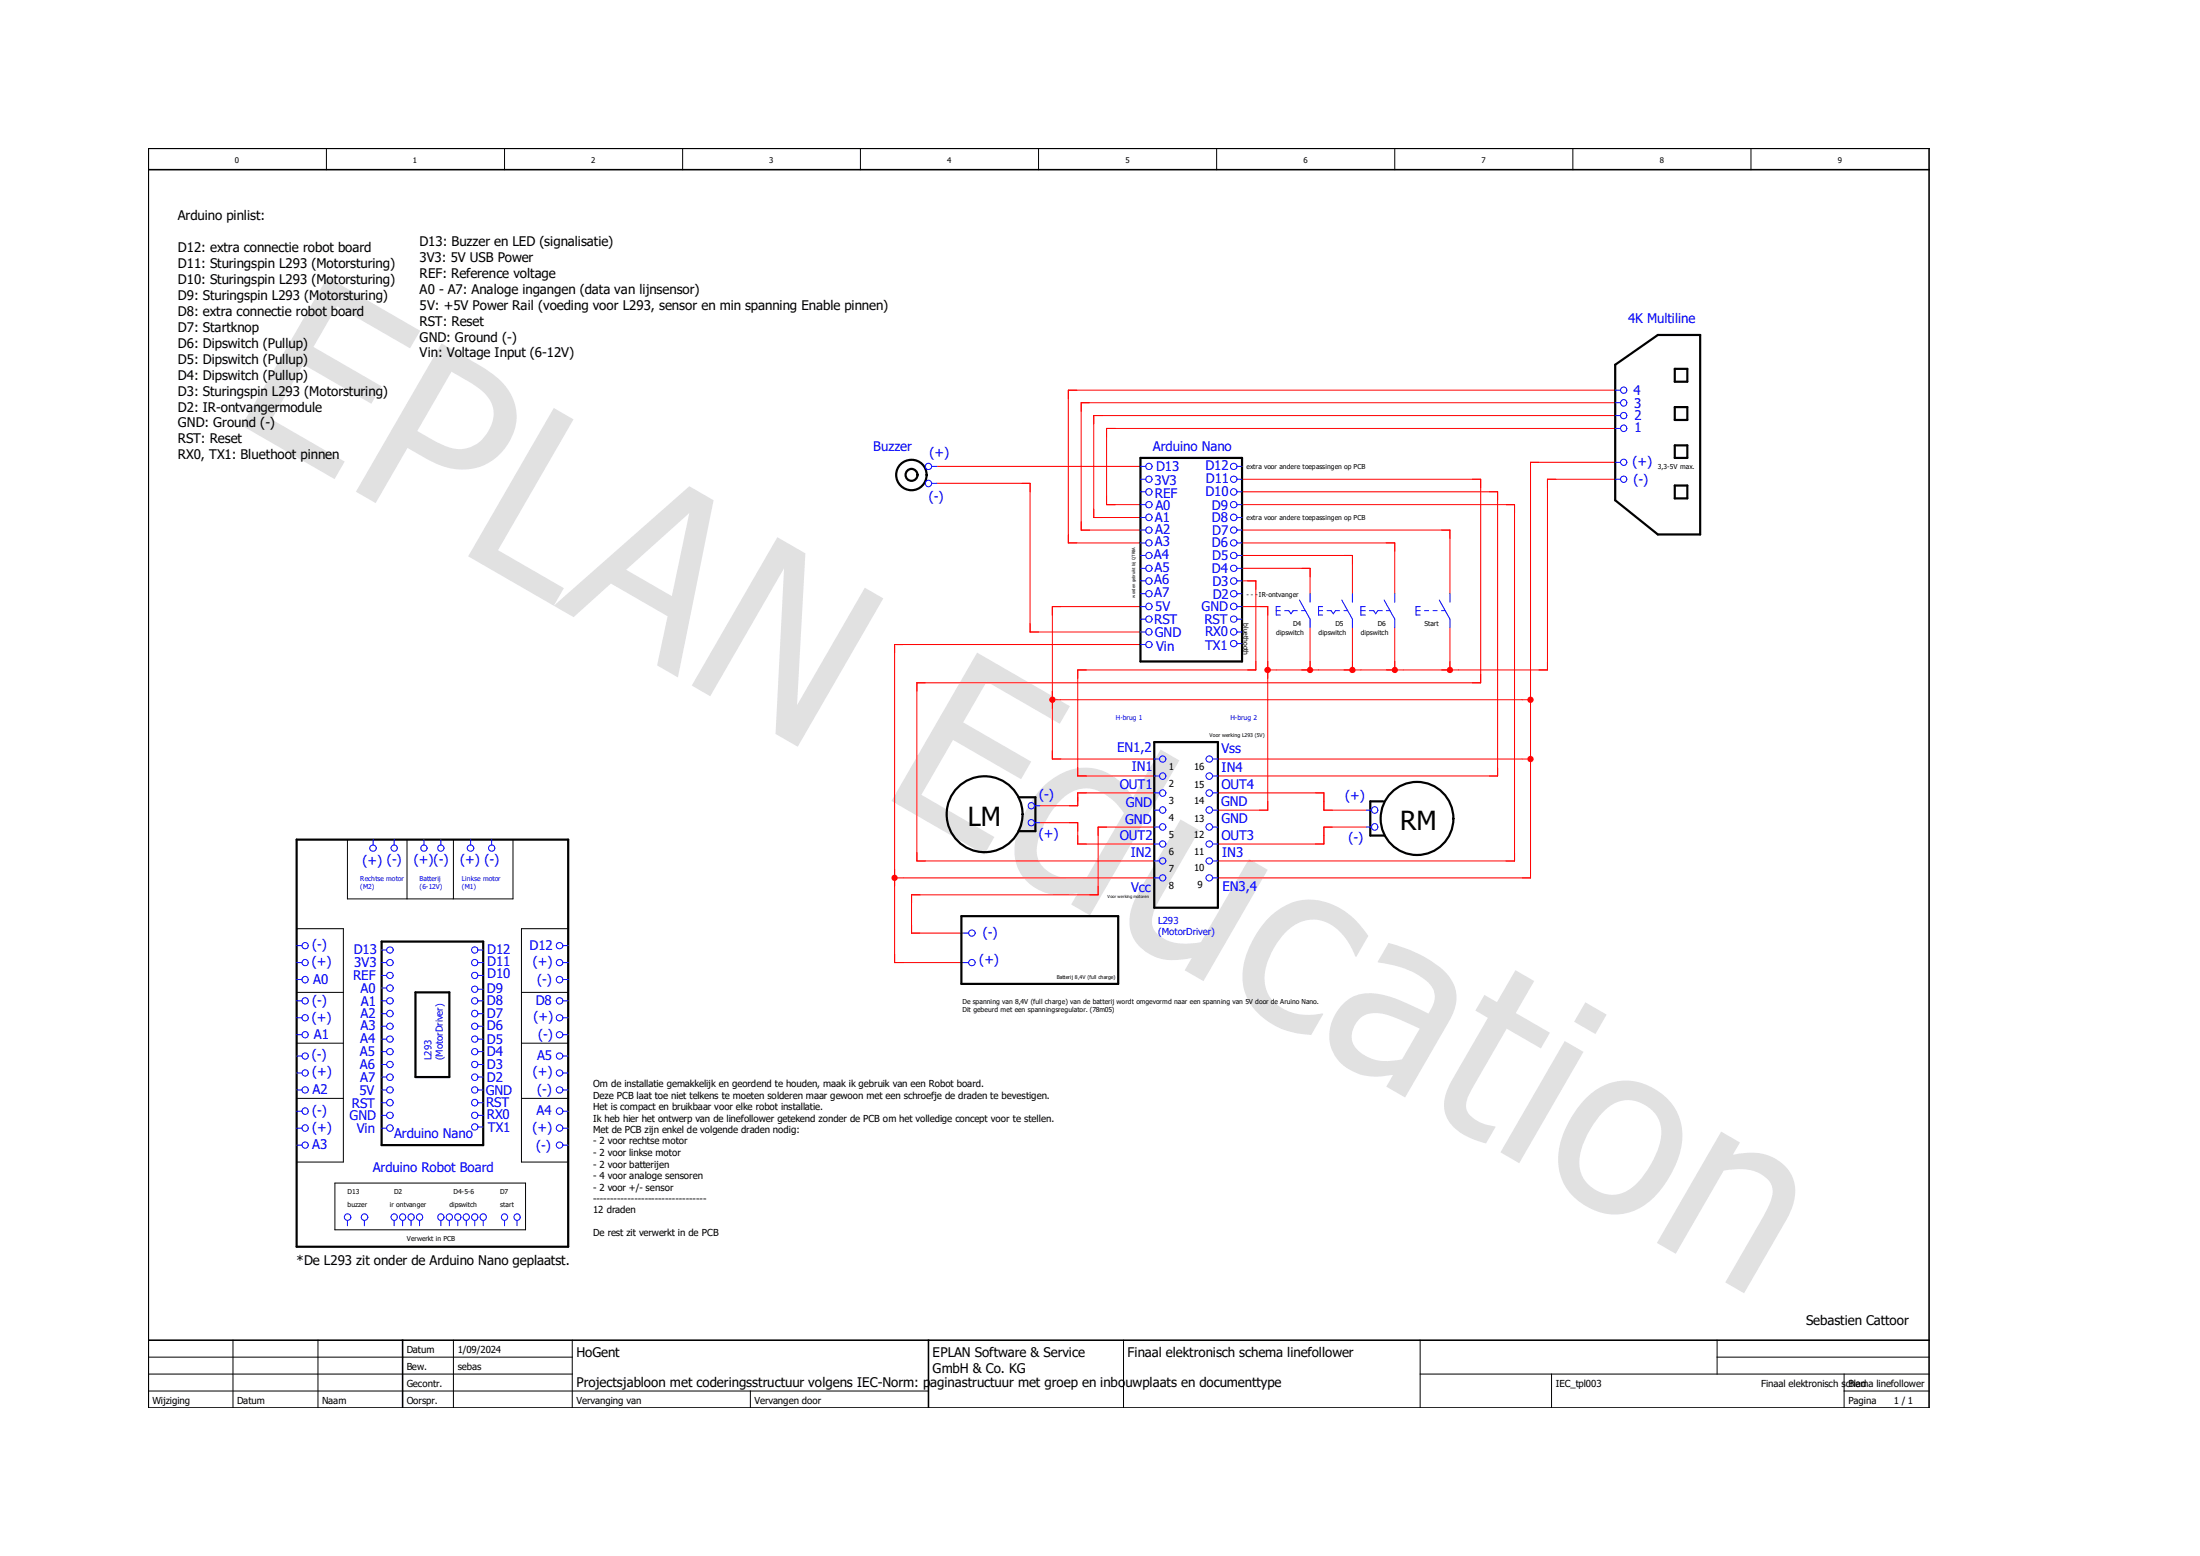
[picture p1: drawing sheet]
<svg xmlns="http://www.w3.org/2000/svg" width="297mm" height="210mm" viewBox="0 0 297 210" stroke-linecap="round" stroke-linejoin="round" font-family="sans-serif">
<path d="M190.1 19.9l-170.1 170.2M19.9 175.9l20.1 14.2M19.9 190l.1 .1" fill="none" stroke="#fff" stroke-width=".14"/>
<g fill="none" stroke="#000" stroke-width=".14">
<path d="M44.1 20v2.9M68.1 20v2.9M92.2 20v2.9M116.2 20v2.9M140.2 20v2.9M164.3 20v2.9M188.3 20v2.9M212.3 20v2.9M236.4 20v2.9M20 187.7h105.3M20 185.5h57.3M20 183.2h57.3"/>
<path d="M31.5 180.9v9.1M42.9 180.9v9.1M61.2 180.9v9.1M77.3 180.9v9.1M101.3 187.7v2.3M151.7 180.9v9.1M191.7 185.5h68.7M191.7 180.9v9.1M209.5 185.5v4.5M231.8 183.2h28.6M231.8 180.9v4.6M249 187.7h11.4"/>
<path d="M249 185.5v4.5"/>
</g>
<path d="M20 22.9h240.4M20 20h240.4v170h-240.4zM20 180.9h240.4M54.4 180.9v9.1M125.3 180.9v9.1" fill="none" stroke="#000" stroke-width=".21"/>
<path d="M44.2 37.4l12.5 7.2-1.3 2.4-9.9-5.7-3.2 5.5 9.2 5.3-1.4 2.4-9.2-5.3-4.2 7.4 9.8 5.7-1.3 2.4-12.6-7.3zM59.6 46.3l5 2.9a9.8 9.8 0 0 1 4.7 4.8 7 7 0 0 1-2.5 7.9 7.7 7.7 0 0 1-8.3 .5l-3.5-1.9-4.3 7.4-2.7-1.5zM61 50.2l-4.7 8 1.8 1a7.1 7.1 0 0 0 4.6 1.4 5 5 0 0 0 3.8-5.6 5.6 5.6 0 0 0-2.9-3.3zM74.8 55.1l2.6 1.5-10.2 17.7 8.9 5.1-1.3 2.4-11.6-6.7zM74.8 81.8l18.3-16.2 3.2 1.9-4.8 23.9-2.8-1.6 1.4-6.6-7.6-4.4-5.1 4.5zM84.5 76.9l6.2 3.6 2.4-11.2zM104.9 72.5l3.8 2.2-1.1 20.5 9.2-15.9 2.5 1.5-11.6 20-3-1.7 1.2-22.4-10 17.3-2.5-1.5zM131.9 88.1l12.5 7.2-1.3 2.4-9.9-5.7-3.2 5.5 9.2 5.3-1.3 2.4-9.2-5.3-4.3 7.4 9.9 5.7-1.4 2.3-12.5-7.2zM140.9 106.1a7.5 7.5 0 0 1 8-2 7.9 7.9 0 0 1 4 3.6l3.8-6.5 2.5 1.4-12 20.9-2.6-1.4 .9-1.5a6.9 6.9 0 0 1-7.6-2.5 7.1 7.1 0 0 1-.5-6.2 15.3 15.3 0 0 1 3.5-5.8zM143.4 107.8a12.2 12.2 0 0 0-3.4 6.5 3.8 3.8 0 0 0 3.2 4.1l1.4 .2 2.1-.2 5-8.7a7.5 7.5 0 0 0-4.5-3.3 4.6 4.6 0 0 0-3.8 1.4zM159.4 110.6l2.5 1.5-4.9 8.5a7.6 7.6 0 0 0-1.5 4 3.3 3.3 0 0 0 2.5 2.5 8.9 8.9 0 0 0 4.1 .1l6.5-11.3 2.6 1.5-8.7 15-2.6-1.4 1-1.7a7.6 7.6 0 0 1-5.7-.5 5 5 0 0 1-2.3-6.5l.8-1.9zM171.1 124a7.6 7.6 0 0 1 10.3-1.1 12 12 0 0 1 3.3 3.4l-1.6 2.9-.1-.1a8.2 8.2 0 0 0-3.9-4.6 4.9 4.9 0 0 0-5.7 1.5 9.2 9.2 0 0 0-2.6 6.8 5 5 0 0 0 4 4l1.5 .2 1.1-.1 1.1-.1 .2 .1-1.7 2.8a10 10 0 0 1-8.5-4.8 8.2 8.2 0 0 1 .3-7.3l1.2-2.2zM183.6 137.5a2.99 2.99 0 0 0-.6 3.9 5.8 5.8 0 0 0 5.8 1.7l.5-.1 2.4-4.2-1.3-.6a11.3 11.3 0 0 0-4.9-1.5 2.83 2.83 0 0 0-1.9 .8zM187.5 127.3a17.1 17.1 0 0 1 7.7 4 4.9 4.9 0 0 1 .7 6.1l-6.2 10.7-2.5-1.4 .9-1.6a7.9 7.9 0 0 1-6.7-1.3 5.4 5.4 0 0 1-.5-7.8 5.2 5.2 0 0 1 5.7-1.7 29.9 29.9 0 0 1 6.2 2.5 3.2 3.2 0 0 0 .6-3.4 8 8 0 0 0-4.5-2.9l-2.9-.7zM200.4 134.3l1.7 1 2.5-4.4 2.5 1.5-2.5 4.3 4.7 2.7-1.3 2.1-4.6-2.7-4.1 7.2a6.6 6.6 0 0 0-1.4 3.4 3.4 3.4 0 0 0 2.5 2.3l1.5 .4-1.3 2.2a9 9 0 0 1-4.8-2.7 4.3 4.3 0 0 1-.4-4.5l.7-1.4 4.8-8.3-1.7-1zM211.2 140.5l2.6 1.5-8.7 15-2.5-1.5zM214 135.3l2.9 1.6-1.5 2.7-2.9-1.7zM214.1 148.2a7.4 7.4 0 0 1 10.6-.3 7.4 7.4 0 0 1 1.9 8.4 12.9 12.9 0 0 1-5.1 6.7 7.2 7.2 0 0 1-8.1-.7 7.2 7.2 0 0 1-2.7-8.1 14.5 14.5 0 0 1 3.4-6zM216.6 149.9a11.8 11.8 0 0 0-3.4 6.9 4.5 4.5 0 0 0 3.2 4.2 4.5 4.5 0 0 0 5-1.7 12 12 0 0 0 2.9-6.4 4.5 4.5 0 0 0-6.6-3.8zM232.4 152.7l2.5 1.5-1 1.7a7.6 7.6 0 0 1 6.4 .9 4.9 4.9 0 0 1 1.8 5.7l-1 2.3-5.6 9.8-2.6-1.5 5-8.6a10.5 10.5 0 0 0 1.4-3.6 2.93 2.93 0 0 0-2.1-2.7 7.9 7.9 0 0 0-4.5-.2l-6.5 11.2-2.5-1.4z" fill="#e1e1e1"/>
<g fill="none" stroke="#f00" stroke-width=".14">
<path d="M218.1 57.8h-68.7v10.3h4.6M218.1 56.1h-70.4v13.7h6.3M218.1 54.4h-72.1v17.1h8M218.1 52.7h-73.9v20.6h9.8M126.5 65.2h12.6v20.1h14.9M126.5 62.9h27.5M167.7 68.1h36.8v48.1h-40.1M167.7 71.5h28v8.6M167.7 73.3h20.6v6.8M167.7 78.4h1.8v12h-24v14.3h10.3M167.7 66.4h34.5v38.3h-37.8M167.7 64.7h32.2v27.5h-76.1v24h32"/>
<path d="M167.7 76.7h9.2v3.4M167.7 75h14.9v5.1M218.1 64.7h-9.2v25.7h-12M218.1 62.4h-11.5v56.1h-42.2M142.1 94.4h63.4M154 81.9h-11.9v20.5h13.7M154 87h-33.2v42.9h9.2M167.7 81.9h3.5v27.4h-6.8M176.9 84.7v5.7h-4.6M182.6 84.7v5.7h-4.6M188.3 84.7v5.7h-4.6M195.7 84.7v5.7h-6.3"/>
<path d="M121.9 118.5h33.9M140.4 111h5.1v2.9h10.3M155.8 107h-10.3v1.8h-5.1M155.8 111.6h-7.5v9.2h-25.2v5.1h6.9M164.4 107h14.3v2.3h5.7M164.4 102.4h41.1M184.4 111.6h-5.7v2.3h-14.3"/>
</g>
<g fill="none" stroke="#000" stroke-width=".3">
<path d="M218.1 49.2l5.7-4h5.7v26.9h-5.7l-5.7-4.6zM226.1 49.8h1.7v1.7h-1.7zM226.1 54.9h1.7v1.8h-1.7zM154 61.8h13.7v27.5h-13.7zM226.1 60.1h1.7v1.7h-1.7zM226.1 65.5h1.7v1.8h-1.7zM137.5 107.6h2.3v4.6h-2.3M155.8 100.2h8.6v22.3h-8.6zM186.7 108.2h-1.7v4.6h1.9M129.8 123.7h21.2v9.1h-21.2z"/>
<circle cx="132.9" cy="109.9" r="5.1"/>
<circle cx="191.3" cy="110.5" r="4.9"/>
</g>
<path d="M141.7 94.2a.42 .42 0 0 1 .5-.2 .42 .42 0 0 1 .3 .4h-.4h.4a.42 .42 0 0 1-.5 .5 .42 .42 0 0 1-.3-.7z" fill-rule="evenodd" fill="#f00"/>
<path d="M142.1 101.3v1.1h1.1M205.5 102.4h1.1M206.6 101.3v2.3M206.6 117.3v1.2h-1.1" fill="none" stroke="#f00" stroke-width=".14"/>
<path d="M206.4 102.1a.43 .43 0 0 1 .7 .3h-.5h.5a.43 .43 0 0 1-.7 .4 .43 .43 0 0 1 0-.7z" fill-rule="evenodd" fill="#f00"/>
<path d="M137.9 65.2h1.2v1.2M207.8 62.4h-1.2v1.1M121.9 87h-1.1v1.1M139.1 84.2v1.1h1.1M120.8 117.3v2.3M120.8 118.5h1.1M171.2 108.2v1.1h-1.2" fill="none" stroke="#f00" stroke-width=".14"/>
<circle cx="123" cy="64.1" r="2.05" fill="none" stroke="#000" stroke-width=".3"/>
<path d="M120.4 118.3a.43 .43 0 0 1 .5-.2 .43 .43 0 0 1 .3 .4h-.4h.4a.43 .43 0 0 1-.5 .4 .43 .43 0 0 1-.3-.6z" fill-rule="evenodd" fill="#f00"/>
<path d="M210.1 64.7h-1.2v1.1M205.5 94.4h1.1M206.6 93.3v2.3M208.9 89.3v1.1h-1.1M120.8 128.8v1.1h1.1" fill="none" stroke="#f00" stroke-width=".14"/>
<circle cx="123.1" cy="64.1" r=".81" fill="none" stroke="#000" stroke-width=".3"/>
<path d="M206.3 94.2a.43 .43 0 0 1 .4-.2 .43 .43 0 0 1 .4 .4h-.5h.5a.43 .43 0 0 1-.6 .5 .43 .43 0 0 1-.2-.7z" fill-rule="evenodd" fill="#f00"/>
<path d="M194.6 71.5h1.1v1.2M194.6 90.4h2.3M195.7 89.3v1.1M148.3 119.6v1.2h-1.2M149.4 111.6h-1.1v1.2M123.1 124.8v1.1h1.1M124.2 120.8h-1.1v1.1" fill="none" stroke="#f00" stroke-width=".14"/>
<path d="M195.5 90.1a.42 .42 0 0 1 .7 .3h-.5h.5a.43 .43 0 0 1-.7 .4 .43 .43 0 0 1 0-.7z" fill-rule="evenodd" fill="#f00"/>
<path d="M171.2 89.3v2.3M171.2 90.4h1.1" fill="none" stroke="#f00" stroke-width=".14"/>
<path d="M170.8 90.2a.44 .44 0 0 1 .4-.2 .44 .44 0 0 1 .4 .4h-.4h.4a.43 .43 0 0 1-.6 .4 .43 .43 0 0 1-.2-.6z" fill-rule="evenodd" fill="#f00"/>
<path d="M175.7 76.7h1.2v1.2M181.4 75h1.2v1.1M187.2 73.3h1.1v1.1M170 81.9h1.2v1.1M175.7 90.4h2.3M176.9 89.3v1.1" fill="none" stroke="#f00" stroke-width=".14"/>
<path d="M176.6 90.1a.43 .43 0 0 1 .7 .3h-.4h.4a.43 .43 0 0 1-.6 .4 .43 .43 0 0 1-.1-.7z" fill-rule="evenodd" fill="#f00"/>
<path d="M181.4 90.4h2.3M182.6 89.3v1.1" fill="none" stroke="#f00" stroke-width=".14"/>
<path d="M182.4 90.1a.42 .42 0 0 1 .6 .3h-.4h.4a.43 .43 0 0 1-.6 .4 .43 .43 0 0 1 0-.7z" fill-rule="evenodd" fill="#f00"/>
<path d="M187.2 90.4h2.2M188.3 89.3v1.1" fill="none" stroke="#f00" stroke-width=".14"/>
<path d="M187.9 90.2a.42 .42 0 0 1 .5-.2 .42 .42 0 0 1 .3 .4h-.4h.4a.42 .42 0 0 1-.5 .4 .42 .42 0 0 1-.3-.6z" fill-rule="evenodd" fill="#f00"/>
<path d="M40 113.3h36.7v55h-36.7zM51.5 127.1h13.7v27.5h-13.7zM56.1 133.9h4.6v11.5h-4.6z" fill="none" stroke="#000" stroke-width=".3"/>
<path d="M46.9 113.3v8h22.4v-8M54.9 113.3v8M61.2 113.3v8M40 125.3h6.4v31.5h-6.4M40 133.9h6.4M70.4 133.9h6.3M76.7 125.3h-6.3v31.5h6.3M40 140.8h6.4M40 148.3h6.4M45.2 159.7h25.8v6.3h-25.8zM70.4 140.8h6.3M70.4 148.3h6.3" fill="none" stroke="#000" stroke-width=".14"/>
<g fill="none" stroke="#00f" stroke-width=".14">
<path d="M218.1 52.7h.7M218.1 54.4h.7M218.1 56.1h.7M218.1 57.8h.7M125.8 62.9h.7M125.8 65.2h.7M154 62.9h.7M154 64.7h.7M154 66.4h.7M154 69.8h.7M154 71.5h.7M154 73.3h.7"/>
<path d="M154 75h.7M154 76.7h.7M154 78.4h.7M154 68.1h.7M167 62.9h.7M167 64.7h.7M167 66.4h.7M167 69.8h.7M167 71.5h.7M167 73.3h.7M167 75h.7M167 76.7h.7"/>
<path d="M167 78.4h.7M167 68.1h.7M218.1 64.7h.7M218.1 62.4h.7M154 80.1h.7M154 81.9h.7M154 83.6h.7M154 85.3h.7M154 87h.7M167 80.1h.7M167 81.9h.7M167 83.6h.7"/>
<path d="M167 85.3h.7M167 86.9h.7M172.3 82.4h.5M172.8 81.9h-.5v1.1h.5M173.4 82.4h.6l.3 .4 .3-.4h.5M175.4 81l1.5 2.6v1.1M175.7 82.4h.5M176.9 80.1v1.2M178 82.4h.6M178.6 81.9h-.6v1.1h.6M179.2 82.4h.5l.3 .4 .3-.4h.5M181.1 81l1.5 2.6v1.1"/>
<path d="M181.4 82.4h.5M182.6 80.1v1.2M183.7 82.4h.6M184.3 81.9h-.6v1.1h.6M184.9 82.4h.6l.2 .4 .3-.4h.6M186.9 81l1.4 2.6v1.1M187.2 82.4h.5M188.3 80.1v1.2M191.2 82.4h.5M191.7 81.9h-.5v1.1h.5M192.3 82.4h.6M193.5 82.4h.5"/>
<path d="M194.3 81l1.4 2.6v1.1M194.6 82.4h.5M195.7 80.1v1.2M50.4 113.3v.7M53.2 113.3v.7M57.2 113.3v.7M59.5 113.3v.7M63.5 113.3v.7M66.4 113.3v.7M139.7 108.8h.7M139.7 111h.7M155.8 102.4h.7"/>
<path d="M155.8 104.7h.7M155.8 107h.7M155.8 109.3h.7M155.8 111.6h.7M155.8 113.9h.7M155.8 116.2h.7M155.8 118.5h.7M163.7 102.4h.7M163.7 104.7h.7M163.7 107h.7M163.7 109.3h.7M163.7 111.6h.7"/>
<path d="M163.7 113.9h.7M163.7 116.2h.7M163.7 118.5h.7M184.4 109.3h.8M184.4 111.6h.8M40 129.9h.8M40 135.1h.8M40 127.6h.8M40 132.2h.8M40 137.4h.8M40 139.7h.8M51.5 129.9h.7"/>
<path d="M51.5 128.2h.7M51.5 131.7h.7M51.5 135.1h.7M51.5 136.8h.7M51.5 138.5h.7M51.5 133.3h.7M64.5 129.9h.7M64.5 128.2h.7M64.5 131.7h.7M64.5 133.5h.7M64.5 135.1h.7M64.5 136.8h.7"/>
<path d="M64.5 138.5h.7M76 129.9h.7M76 135.1h.7M76 127.6h.7M76 132.2h.7M76 137.4h.7M76 139.7h.7M130 129.9h.8M130 125.9h.8M40 147.1h.8M40 152.3h.8M40 142.5h.8"/>
<path d="M40 144.8h.8M40 150h.8M40 154.6h.8M51.5 140.3h.7M51.5 141.9h.7M51.5 143.7h.7M51.5 145.4h.7M51.5 147.1h.7M51.5 148.8h.7M51.5 150.5h.7M51.5 152.3h.7M64.5 140.3h.7"/>
<path d="M64.5 141.9h.7M64.5 143.7h.7M64.5 145.4h.7M64.5 147.1h.7M64.5 148.8h.7M64.5 150.5h.7M64.5 152.1h.7M76 147.1h.7M76 152.3h.7M76 142.5h.7M76 144.8h.7M76 150h.7"/>
<path d="M76 154.6h.7M46.9 164.7v.7M49.2 164.7v.7M53.2 164.7v.7M54.4 164.7v.7M55.5 164.7v.7M56.6 164.7v.7M59.5 164.7v.7M60.7 164.7v.7M61.8 164.7v.7M62.9 164.7v.7M64.1 164.7v.7"/>
<path d="M65.2 164.7v.7M68.1 164.7v.7M69.8 164.7v.7"/>
<circle cx="219.2" cy="54.4" r=".43"/>
<circle cx="219.2" cy="57.8" r=".43"/>
<circle cx="219.2" cy="52.7" r=".42"/>
<circle cx="219.2" cy="56.1" r=".42"/>
<circle cx="125.3" cy="65.3" r=".44"/>
<circle cx="125.3" cy="63" r=".43"/>
<circle cx="155.1" cy="66.4" r=".44"/>
<circle cx="155.1" cy="69.8" r=".44"/>
<circle cx="155.1" cy="78.4" r=".44"/>
<circle cx="155.1" cy="68.1" r=".43"/>
<circle cx="155.1" cy="73.3" r=".43"/>
<circle cx="155.1" cy="76.7" r=".43"/>
<circle cx="155.1" cy="63" r=".43"/>
<circle cx="155.1" cy="64.7" r=".43"/>
<circle cx="155.1" cy="75" r=".43"/>
<circle cx="155.1" cy="71.5" r=".43"/>
<circle cx="166.6" cy="69.8" r=".44"/>
<circle cx="166.6" cy="78.4" r=".44"/>
<circle cx="166.6" cy="66.4" r=".44"/>
<circle cx="166.6" cy="68.1" r=".44"/>
<circle cx="166.6" cy="71.5" r=".43"/>
<circle cx="166.6" cy="63" r=".43"/>
<circle cx="166.6" cy="73.3" r=".43"/>
<circle cx="166.6" cy="75" r=".43"/>
<circle cx="166.6" cy="64.7" r=".43"/>
<circle cx="166.6" cy="76.7" r=".43"/>
<circle cx="219.2" cy="62.4" r=".42"/>
<circle cx="219.2" cy="64.7" r=".42"/>
<circle cx="155.1" cy="85.3" r=".44"/>
<circle cx="155.1" cy="81.9" r=".44"/>
<circle cx="155.1" cy="80.1" r=".43"/>
<circle cx="155.1" cy="83.6" r=".43"/>
<circle cx="155.1" cy="87" r=".43"/>
<circle cx="166.6" cy="85.3" r=".44"/>
<circle cx="166.6" cy="81.9" r=".44"/>
<circle cx="166.6" cy="80.1" r=".44"/>
<circle cx="166.6" cy="83.6" r=".44"/>
<circle cx="166.6" cy="86.9" r=".43"/>
<circle cx="50.4" cy="114.5" r=".43"/>
<circle cx="53.2" cy="114.5" r=".42"/>
<circle cx="57.2" cy="114.5" r=".43"/>
<circle cx="59.5" cy="114.5" r=".43"/>
<circle cx="63.5" cy="114.5" r=".43"/>
<circle cx="66.4" cy="114.5" r=".42"/>
<circle cx="139.2" cy="108.8" r=".43"/>
<circle cx="139.2" cy="111" r=".43"/>
<circle cx="157" cy="109.3" r=".44"/>
<circle cx="157" cy="107" r=".44"/>
<circle cx="157" cy="111.6" r=".44"/>
<circle cx="157" cy="104.8" r=".44"/>
<circle cx="157" cy="116.2" r=".43"/>
<circle cx="157" cy="118.5" r=".43"/>
<circle cx="157" cy="113.9" r=".43"/>
<circle cx="157" cy="102.5" r=".43"/>
<circle cx="163.3" cy="109.3" r=".44"/>
<circle cx="163.3" cy="107" r=".44"/>
<circle cx="163.3" cy="111.6" r=".44"/>
<circle cx="163.3" cy="104.8" r=".44"/>
<circle cx="163.3" cy="102.5" r=".43"/>
<circle cx="163.3" cy="113.9" r=".43"/>
<circle cx="163.3" cy="116.2" r=".43"/>
<circle cx="163.3" cy="118.5" r=".43"/>
<circle cx="185.6" cy="109.3" r=".44"/>
<circle cx="185.6" cy="111.6" r=".44"/>
<circle cx="41.2" cy="132.2" r=".43"/>
<circle cx="41.2" cy="135.1" r=".42"/>
<circle cx="41.2" cy="137.4" r=".42"/>
<circle cx="41.2" cy="127.6" r=".42"/>
<circle cx="41.2" cy="139.7" r=".42"/>
<circle cx="41.2" cy="129.9" r=".42"/>
<circle cx="52.6" cy="136.8" r=".44"/>
<circle cx="52.6" cy="133.4" r=".44"/>
<circle cx="52.7" cy="135.1" r=".43"/>
<circle cx="52.7" cy="128.2" r=".43"/>
<circle cx="52.7" cy="138.5" r=".43"/>
<circle cx="52.7" cy="131.7" r=".43"/>
<circle cx="52.7" cy="129.9" r=".43"/>
<circle cx="64.1" cy="136.8" r=".44"/>
<circle cx="64.1" cy="135.1" r=".43"/>
<circle cx="64.1" cy="133.5" r=".43"/>
<circle cx="64.1" cy="138.5" r=".43"/>
<circle cx="64.1" cy="131.7" r=".43"/>
<circle cx="64.1" cy="128.2" r=".43"/>
<circle cx="64.1" cy="129.9" r=".43"/>
<circle cx="75.5" cy="132.2" r=".44"/>
<circle cx="75.6" cy="135.1" r=".44"/>
<circle cx="75.6" cy="137.4" r=".44"/>
<circle cx="75.6" cy="127.6" r=".43"/>
<circle cx="75.6" cy="139.7" r=".43"/>
<circle cx="75.6" cy="129.9" r=".43"/>
<circle cx="131.2" cy="125.9" r=".43"/>
<circle cx="131.2" cy="129.9" r=".43"/>
<circle cx="41.2" cy="152.3" r=".43"/>
<circle cx="41.2" cy="150" r=".43"/>
<circle cx="41.2" cy="147.1" r=".42"/>
<circle cx="41.2" cy="144.8" r=".42"/>
<circle cx="41.2" cy="142.5" r=".42"/>
<circle cx="41.2" cy="154.6" r=".42"/>
<circle cx="52.6" cy="148.8" r=".44"/>
<circle cx="52.6" cy="145.4" r=".44"/>
<circle cx="52.6" cy="152.3" r=".44"/>
<circle cx="52.7" cy="150.5" r=".43"/>
<circle cx="52.7" cy="147.1" r=".43"/>
<circle cx="52.7" cy="141.9" r=".43"/>
<circle cx="52.7" cy="140.2" r=".43"/>
<circle cx="52.7" cy="143.7" r=".43"/>
<circle cx="64.1" cy="145.4" r=".44"/>
<circle cx="64.1" cy="148.8" r=".44"/>
<circle cx="64.1" cy="147.1" r=".43"/>
<circle cx="64.1" cy="150.5" r=".43"/>
<circle cx="64.1" cy="141.9" r=".43"/>
<circle cx="64.1" cy="152.1" r=".43"/>
<circle cx="64.1" cy="143.7" r=".43"/>
<circle cx="64.1" cy="140.2" r=".43"/>
<circle cx="75.5" cy="152.3" r=".44"/>
<circle cx="75.5" cy="150" r=".44"/>
<circle cx="75.6" cy="147.1" r=".44"/>
<circle cx="75.6" cy="144.8" r=".43"/>
<circle cx="75.6" cy="154.6" r=".43"/>
<circle cx="75.6" cy="142.5" r=".43"/>
<circle cx="46.9" cy="164.3" r=".44"/>
<circle cx="49.2" cy="164.3" r=".44"/>
<circle cx="53.2" cy="164.3" r=".43"/>
<circle cx="54.4" cy="164.3" r=".43"/>
<circle cx="55.5" cy="164.3" r=".43"/>
<circle cx="56.6" cy="164.3" r=".43"/>
<circle cx="59.5" cy="164.3" r=".44"/>
<circle cx="60.7" cy="164.3" r=".44"/>
<circle cx="61.8" cy="164.3" r=".44"/>
<circle cx="62.9" cy="164.3" r=".44"/>
<circle cx="64.1" cy="164.3" r=".44"/>
<circle cx="65.2" cy="164.3" r=".44"/>
<circle cx="68.1" cy="164.3" r=".44"/>
<circle cx="69.8" cy="164.3" r=".43"/>
</g>
<g font-size="3.5">
<text x="130.6" y="111.4">LM</text>
<text x="189" y="112">RM</text>
</g>
<g font-size="1.8">
<text x="24" y="29.8">Arduino pinlist:</text>
<text x="24" y="34.1">D12: extra connectie robot board</text>
<text x="56.6" y="33.2">D13: Buzzer en LED (signalisatie)</text>
<text x="56.6" y="35.3">3V3: 5V USB Power</text>
<text x="24" y="36.2">D11: Sturingspin L293 (Motorsturing)</text>
<text x="24" y="38.4">D10: Sturingspin L293 (Motorsturing)</text>
<text x="24" y="40.5">D9: Sturingspin L293 (Motorsturing)</text>
<text x="56.6" y="37.5">REF: Reference voltage</text>
<text x="56.6" y="39.6">A0 - A7: Analoge ingangen (data van lijnsensor)</text>
<text x="56.6" y="41.8">5V: +5V Power Rail (voeding voor L293, sensor en min spanning Enable pinnen)</text>
<text x="24" y="42.6">D8: extra connectie robot board</text>
<text x="24" y="44.8">D7: Startknop</text>
<text x="24" y="46.9">D6: Dipswitch (Pullup)</text>
<text x="56.6" y="43.9">RST: Reset</text>
<text x="56.6" y="46.1">GND: Ground (-)</text>
<text x="24" y="49.1">D5: Dipswitch (Pullup)</text>
<text x="24" y="51.2">D4: Dipswitch (Pullup)</text>
<text x="24" y="53.4">D3: Sturingspin L293 (Motorsturing)</text>
<text x="56.6" y="48.2">Vin: Voltage Input (6-12V)</text>
<text x="24" y="55.5">D2: IR-ontvangermodule</text>
<text x="24" y="57.7">GND: Ground (-)</text>
<text x="24" y="59.8">RST: Reset</text>
<text x="24" y="62">RX0, TX1: Bluethoot pinnen</text>
<text x="40" y="170.7">*De L293 zit onder de Arduino Nano geplaatst.</text>
<text x="243.8" y="178.8">Sebastien Cattoor</text>
<text x="77.8" y="183.1">HoGent</text>
<text x="125.9" y="183.1">EPLAN Software &amp; Service</text>
<text x="125.9" y="185.3">GmbH &amp; Co. KG</text>
<text x="152.2" y="183.1">Finaal elektronisch schema linefollower</text>
<text x="77.8" y="187.2">Projectsjabloon met coderingsstructuur volgens IEC-Norm: paginastructuur met groep en inbouwplaats en documenttype</text>
</g>
<g font-size="1.8" fill="#00f">
<text x="219.8" y="43.6">4K Multiline</text>
<text x="220.5" y="53.3">4</text>
<text x="220.6" y="55">3</text>
<text x="220.7" y="56.7">2</text>
<text x="220.7" y="58.3">1</text>
<text x="117.9" y="60.8">Buzzer</text>
<text x="125.5" y="61.7">(+)</text>
<text x="155.7" y="60.8">Arduino Nano</text>
<text x="155.9" y="65.4">3V3</text>
<text x="156.1" y="63.5">D13</text>
<text x="162.7" y="63.5">D12</text>
<text x="162.8" y="65.2">D11</text>
<text x="220.4" y="62.9">(+)</text>
<text x="220.5" y="65.3">(-)</text>
<text x="125.4" y="67.6">(-)</text>
<text x="155.9" y="67.2">REF</text>
<text x="155.9" y="70.4">A1</text>
<text x="156" y="68.8">A0</text>
<text x="162.7" y="66.9">D10</text>
<text x="163.6" y="70.5">D8</text>
<text x="163.6" y="68.8">D9</text>
<text x="155.8" y="75.4">A4</text>
<text x="155.9" y="77.2">A5</text>
<text x="155.9" y="73.7">A3</text>
<text x="156" y="72">A2</text>
<text x="163.6" y="73.9">D6</text>
<text x="163.6" y="77.3">D4</text>
<text x="163.7" y="72.3">D7</text>
<text x="163.7" y="75.5">D5</text>
<text x="155.8" y="78.8">A6</text>
<text x="155.8" y="80.6">A7</text>
<text x="156" y="82.4">5V</text>
<text x="162.2" y="82.5">GND</text>
<text x="163.7" y="79.1">D3</text>
<text x="163.7" y="80.9">D2</text>
<text x="155.8" y="84.2">RST</text>
<text x="155.9" y="86">GND</text>
<text x="156.1" y="87.8">Vin</text>
<text x="162.6" y="84.2">RST</text>
<text x="162.7" y="85.9">RX0</text>
<text x="162.7" y="87.7">TX1</text>
<text x="150.8" y="101.6">EN1,2</text>
<text x="164.9" y="101.7">Vss</text>
<text x="140.3" y="107.9">(-)</text>
<text x="151.2" y="106.5">OUT1</text>
<text x="152.8" y="104.1">IN1</text>
<text x="164.9" y="106.5">OUT4</text>
<text x="164.9" y="104.1">IN4</text>
<text x="181.6" y="108">(+)</text>
<text x="140.3" y="113.1">(+)</text>
<text x="151.2" y="113.4">OUT2</text>
<text x="151.9" y="111.2">GND</text>
<text x="152" y="108.9">GND</text>
<text x="164.8" y="108.8">GND</text>
<text x="164.9" y="111.1">GND</text>
<text x="164.9" y="113.3">OUT3</text>
<text x="182" y="113.7">(-)</text>
<text x="48.9" y="116.8">(+) (-)</text>
<text x="55.9" y="116.7">(+)(-)</text>
<text x="62.1" y="116.7">(+) (-)</text>
<text x="152.7" y="115.7">IN2</text>
<text x="165" y="115.7">IN3</text>
<text x="152.7" y="120.4">Vcc</text>
<text x="165.1" y="120.3">EN3,4</text>
<text x="42.1" y="130.4">(+)</text>
<text x="42.1" y="128.1">(-)</text>
<text x="47.8" y="128.7">D13</text>
<text x="47.8" y="130.6">3V3</text>
<text x="65.8" y="128.7">D12</text>
<text x="65.8" y="130.4">D11</text>
<text x="71.5" y="128.2">D12</text>
<text x="71.9" y="130.4">(+)</text>
<text x="132.2" y="130.1">(+)</text>
<text x="132.7" y="126.5">(-)</text>
<text x="42.1" y="138">(+)</text>
<text x="42.1" y="135.6">(-)</text>
<text x="42.3" y="132.8">A0</text>
<text x="47.7" y="132.2">REF</text>
<text x="48.7" y="134">A0</text>
<text x="48.7" y="137.4">A2</text>
<text x="48.7" y="135.7">A1</text>
<text x="65.7" y="134">D9</text>
<text x="65.7" y="135.7">D8</text>
<text x="65.7" y="137.4">D7</text>
<text x="65.8" y="132">D10</text>
<text x="72" y="137.8">(+)</text>
<text x="72.3" y="135.7">D8</text>
<text x="72.5" y="132.8">(-)</text>
<text x="42.1" y="143">(-)</text>
<text x="42.4" y="140.2">A1</text>
<text x="48.6" y="142.5">A5</text>
<text x="48.6" y="140.8">A4</text>
<text x="48.7" y="139">A3</text>
<text x="65.7" y="139">D6</text>
<text x="65.7" y="140.9">D5</text>
<text x="65.7" y="142.5">D4</text>
<text x="72.5" y="143.1">A5</text>
<text x="72.6" y="140.2">(-)</text>
<text x="42.1" y="145.3">(+)</text>
<text x="42.2" y="147.6">A2</text>
<text x="47.5" y="149.6">RST</text>
<text x="48.5" y="147.8">5V</text>
<text x="48.6" y="144.2">A6</text>
<text x="48.6" y="146">A7</text>
<text x="65.6" y="147.8">GND</text>
<text x="65.6" y="149.4">RST</text>
<text x="65.7" y="144.3">D3</text>
<text x="65.7" y="146">D2</text>
<text x="71.9" y="145.3">(+)</text>
<text x="72.5" y="147.7">(-)</text>
<text x="42.1" y="150.5">(-)</text>
<text x="42.1" y="152.8">(+)</text>
<text x="42.2" y="155">A3</text>
<text x="47.2" y="151.2">GND</text>
<text x="48.2" y="152.9">Vin</text>
<text x="53.2" y="153.6">Arduino Nano</text>
<text x="65.7" y="151">RX0</text>
<text x="65.9" y="152.8">TX1</text>
<text x="71.9" y="152.8">(+)</text>
<text x="72.4" y="155.2">(-)</text>
<text x="72.4" y="150.5">A4</text>
<text x="50.3" y="158.2">Arduino Robot Board</text>
</g>
<g font-size="1.3">
<text x="157.8" y="104">1</text>
<text x="157.8" y="106.3">2</text>
<text x="161.2" y="103.9">16</text>
<text x="161.2" y="106.3">15</text>
<text x="157.8" y="108.5">3</text>
<text x="157.8" y="110.8">4</text>
<text x="157.8" y="113.1">5</text>
<text x="161.2" y="113.1">12</text>
<text x="161.2" y="108.5">14</text>
<text x="161.2" y="110.9">13</text>
<text x="157.8" y="115.4">6</text>
<text x="157.8" y="117.7">7</text>
<text x="161.2" y="115.4">11</text>
<text x="161.2" y="117.6">10</text>
<text x="161.7" y="119.9">9</text>
<text x="157.8" y="120">8</text>
<text x="80.1" y="146.8">Om de installatie gemakkelijk en geordend te houden, maak ik gebruik van een Robot board.</text>
<text x="80.1" y="148.3">Deze PCB laat toe niet telkens te moeten solderen maar gewoon met een schroefje de draden te bevestigen.</text>
<text x="80.1" y="149.9">Het is compact en bruikbaar voor elke robot installatie.</text>
<text x="80.1" y="151.4">Ik heb hier het ontwerp van de linefollower getekend zonder de PCB om het volledige concept voor te stellen.</text>
<text x="80.1" y="153">Met de PCB zijn enkel de volgende draden nodig:</text>
<text x="80.1" y="154.5">- 2 voor rechtse motor</text>
<text x="80.1" y="156">- 2 voor linkse motor</text>
<text x="80.1" y="157.6">- 2 voor batterijen</text>
<text x="80.1" y="159.1">- 4 voor analoge sensoren</text>
<text x="80.1" y="160.7">- 2 voor +/- sensor</text>
<text x="80.1" y="162.2">---------------------------------</text>
<text x="80.1" y="163.8">12 draden</text>
<text x="80.1" y="166.9">De rest zit verwerkt in de PCB</text>
<text x="54.9" y="184.9">Bew.</text>
<text x="54.9" y="182.6">Datum</text>
<text x="61.8" y="184.9">sebas</text>
<text x="61.8" y="182.6">1/09/2024</text>
<text x="20.6" y="189.4">Wijziging</text>
<text x="32" y="189.4">Datum</text>
<text x="43.5" y="189.4">Naam</text>
<text x="54.9" y="189.4">Oorspr.</text>
<text x="54.9" y="187.2">Gecontr.</text>
<text x="77.8" y="189.4">Vervanging van</text>
<text x="101.9" y="189.4">Vervangen door</text>
<text x="210.1" y="187.2">IEC_tpl003</text>
<text x="237.8" y="187.2">Finaal elektronisch schema linefollower</text>
<text x="249.6" y="187.2">Blad</text>
<text x="249.6" y="189.4">Pagina</text>
<text x="255.7" y="189.4">1 / 1</text>
</g>
<g font-size="1.3" fill="#00f">
<text x="156.4" y="124.7">L293</text>
<text x="156.4" y="126.2">(MotorDriver)</text>
<text x="58.3" y="143.1" transform="rotate(-90 58.3 143.1)">L293</text>
<text x="59.8" y="143.1" transform="rotate(-90 59.8 143.1)">(MotorDriver)</text>
</g>
<g font-size="1.1">
<text x="31.7" y="22.1">0</text>
<text x="55.8" y="22.1">1</text>
<text x="79.8" y="22.1">2</text>
<text x="103.8" y="22.1">3</text>
<text x="127.9" y="22.1">4</text>
<text x="151.9" y="22.1">5</text>
<text x="176" y="22.1">6</text>
<text x="200" y="22.1">7</text>
<text x="224.1" y="22.1">8</text>
<text x="248.1" y="22.1">9</text>
</g>
<g font-size=".9">
<text x="168.3" y="63.3">extra voor andere toepassingen op PCB</text>
<text x="223.8" y="63.3">3,3-5V max.</text>
<text x="168.3" y="70.2">extra voor andere toepassingen op PCB</text>
<text x="168.3" y="80.5">- - -IR-ontvanger</text>
<text x="167.9" y="84.1" transform="rotate(90 167.9 84.1)">bluethooth</text>
<text x="172.3" y="85.6">dipswitch</text>
<text x="174.6" y="84.5">D4</text>
<text x="178" y="85.6">dipswitch</text>
<text x="180.3" y="84.5">D5</text>
<text x="183.7" y="85.6">dipswitch</text>
<text x="186" y="84.5">D6</text>
<text x="192.3" y="84.5">Start</text>
<text x="129.9" y="135.5">De spanning van 8,4V (full charge) van de batterij wordt omgevormd naar een spanning van 5V door de Aruino Nano.</text>
<text x="129.9" y="136.6">Dit gebeurd met een spanningsregulator. (78m05)</text>
<text x="46.9" y="161.2">D13</text>
<text x="53.2" y="161.2">D2</text>
<text x="61.2" y="161.2">D4-5-6</text>
<text x="67.5" y="161.2">D7</text>
<text x="46.9" y="162.9">buzzer</text>
<text x="52.6" y="162.9">ir ontvanger</text>
<text x="54.9" y="167.5">Verwerkt in PCB</text>
<text x="60.7" y="162.9">dipswitch</text>
<text x="67.5" y="162.9">start</text>
</g>
<g font-size=".9" fill="#00f">
<text x="150.7" y="97.1">H-brug 1</text>
<text x="166.1" y="97.1">H-brug 2</text>
<text x="48.6" y="118.9">Rechtse motor</text>
<text x="56.6" y="118.9">Batterij</text>
<text x="62.4" y="118.9">Linkse motor</text>
<text x="48.6" y="120">(M2)</text>
<text x="56.6" y="120">(6-12V)</text>
<text x="62.4" y="120">(M1)</text>
</g>
<g font-size=".7">
<text x="163.3" y="99.4">Voor werking L293 (5V)</text>
<text x="142.7" y="132.1">Batterij 8,4V (full charge)</text>
</g>
<g font-size=".6">
<text x="153.2" y="80.7" transform="rotate(-90 153.2 80.7)">worden gebruikt bij QTR8A</text>
<text x="149.5" y="121.2">Voor werking motoren</text>
</g>
</svg>
